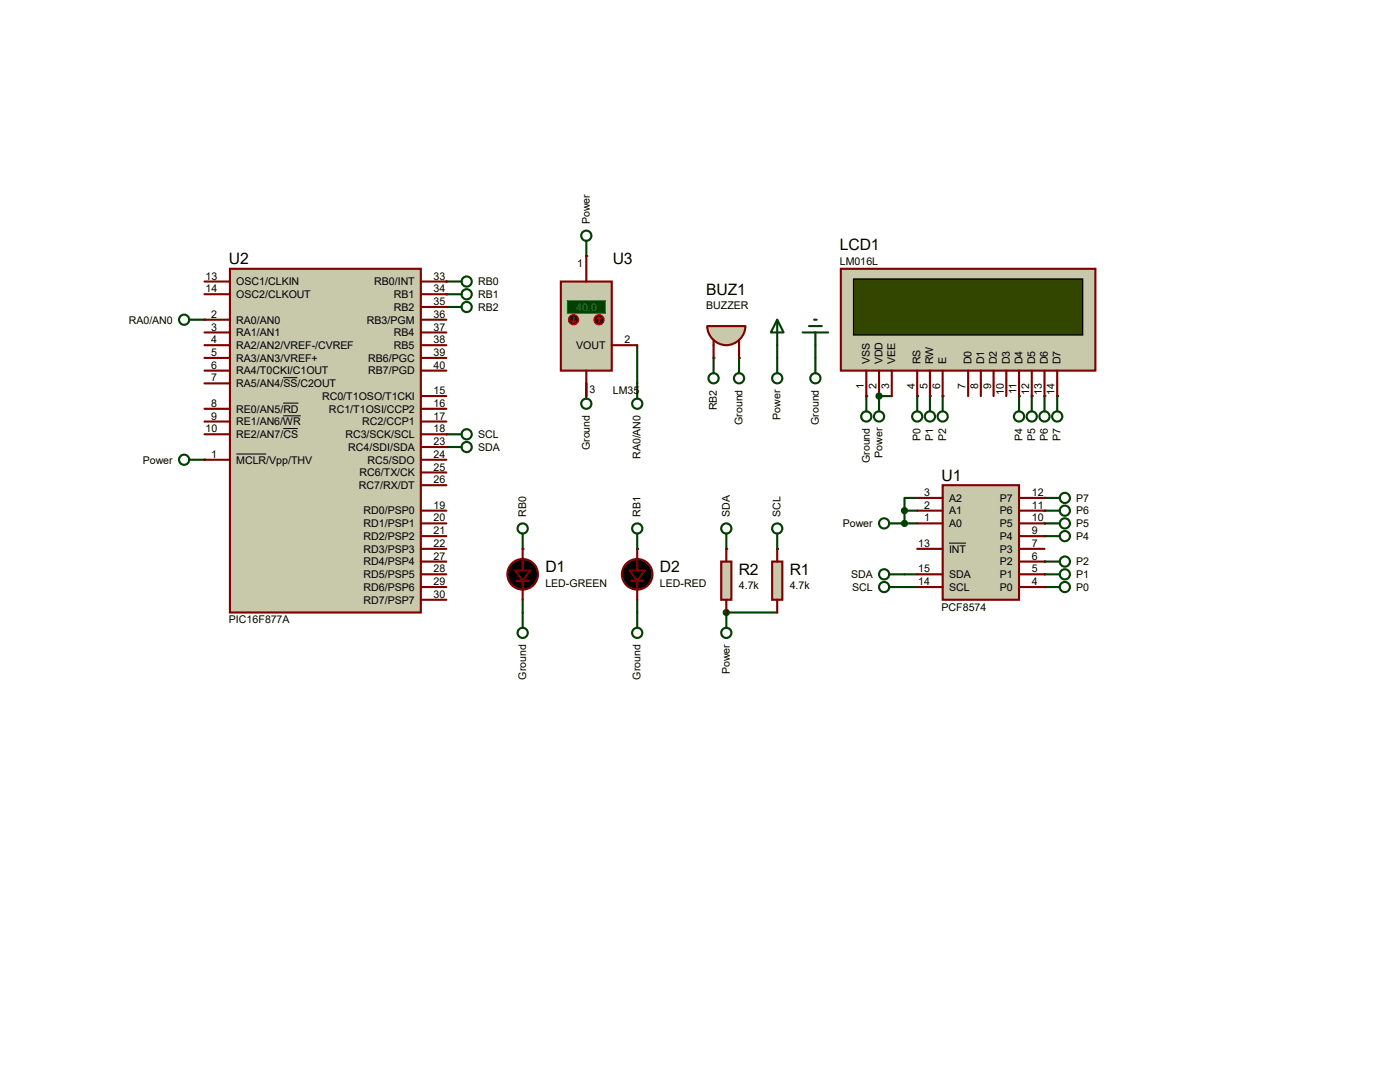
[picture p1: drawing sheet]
<svg xmlns="http://www.w3.org/2000/svg" width="279mm" height="216mm" viewBox="0 0 279 216" stroke-linecap="round" stroke-linejoin="round" font-family="sans-serif">
<path d="M155.1 68.9v2.5M162.7 68.9v2.5" fill="none" stroke="#004000" stroke-width=".42"/>
<g fill="#004000">
<circle cx="142.4" cy="71.4" r=".21"/>
<circle cx="147.5" cy="71.4" r=".21"/>
<circle cx="180.5" cy="104.4" r=".21"/>
</g>
<path d="M180.5 101.9v2.5" fill="none" stroke="#004000" stroke-width=".42"/>
<circle cx="144.9" cy="122.2" r=".21" fill="#004000"/>
<path d="M183 99.4h-2.5v2.5h2.5M180.5 104.4h2.5" fill="none" stroke="#004000" stroke-width=".42"/>
<g fill="#004000">
<circle cx="208.4" cy="117.1" r=".21"/>
<circle cx="208.4" cy="114.6" r=".21"/>
<circle cx="208.4" cy="112.1" r=".21"/>
<circle cx="208.4" cy="107" r=".21"/>
<circle cx="208.4" cy="104.4" r=".21"/>
<circle cx="208.4" cy="101.9" r=".21"/>
<circle cx="208.4" cy="99.4" r=".21"/>
<circle cx="211" cy="79" r=".21"/>
<circle cx="208.4" cy="79" r=".21"/>
<circle cx="205.9" cy="79" r=".21"/>
<circle cx="203.4" cy="79" r=".21"/>
<circle cx="188.1" cy="79" r=".21"/>
<circle cx="185.6" cy="79" r=".21"/>
<circle cx="183" cy="79" r=".21"/>
<circle cx="172.9" cy="79" r=".21"/>
</g>
<path d="M180.5 117.1h2.5M180.5 114.6h2.5M144.9 122.2h10.2" fill="none" stroke="#004000" stroke-width=".42"/>
<g fill="#004000">
<circle cx="155.1" cy="109.5" r=".21"/>
<circle cx="144.9" cy="109.5" r=".21"/>
<circle cx="144.9" cy="122.2" r=".21"/>
</g>
<path d="M117 76.5v2.5" fill="none" stroke="#004000" stroke-width=".42"/>
<circle cx="117" cy="51.1" r=".21" fill="#004000"/>
<path d="M127.2 68.9v7.6" fill="none" stroke="#004000" stroke-width=".42"/>
<circle cx="104.3" cy="109.5" r=".21" fill="#004000"/>
<path d="M175.4 79h2.6M104.3 119.7v2.5" fill="none" stroke="#004000" stroke-width=".42"/>
<g fill="#004000">
<circle cx="175.4" cy="79" r=".21"/>
<circle cx="127.2" cy="109.5" r=".21"/>
</g>
<path d="M127.2 119.7v2.5" fill="none" stroke="#004000" stroke-width=".42"/>
<g fill="#004000">
<circle cx="40.8" cy="63.8" r=".21"/>
<circle cx="89.1" cy="86.7" r=".21"/>
<circle cx="89.1" cy="61.3" r=".21"/>
<circle cx="89.1" cy="58.7" r=".21"/>
<circle cx="89.1" cy="56.2" r=".21"/>
<circle cx="89.1" cy="89.2" r=".21"/>
<circle cx="40.8" cy="91.7" r=".21"/>
</g>
<g fill="none" stroke="#004000" stroke-width=".42">
<path d="M117 48v3.1M117 76.5v3M142.4 71.4v3.1M147.5 71.4v3.1M155.1 63.8l1.3 2.5h-2.6zM155.1 63.8v5.1M155.1 71.4v3.1M160.2 66.3h5.1M161.5 65.1h2.5M162.5 63.8h.5M162.7 66.3v2.6M162.7 71.4v3.1"/>
<path d="M175.4 79v3.1M37.8 91.7h3"/>
<circle cx="117" cy="47" r="1.02"/>
<circle cx="142.4" cy="75.5" r="1.02"/>
<circle cx="147.5" cy="75.5" r="1.02"/>
<circle cx="155.1" cy="75.5" r="1.02"/>
<circle cx="162.7" cy="75.5" r="1.02"/>
<circle cx="36.7" cy="91.7" r="1.02"/>
<circle cx="117" cy="80.6" r="1.02"/>
<circle cx="175.4" cy="83.1" r="1.02"/>
</g>
<path d="M141.1 65.1h7.7a3.8 3.8 0 0 1-3.9 3.8 3.8 3.8 0 0 1-3.8-3.8z" fill="#c8c8aa" stroke="#800000" stroke-width=".42"/>
<path d="M142.4 67.9v3.5M147.5 67.9v3.5" fill="none" stroke="#800000" stroke-width=".42"/>
<g fill="none" stroke="#004000" stroke-width=".42">
<path d="M172.9 79v3.1M183 79v3.1M185.6 79v3.1M188.1 79v3.1M208.4 99.4h3.1M177.5 104.4h3M208.4 104.4h3.1M208.4 117.1h3.1M208.4 114.6h3.1M208.4 112.1h3.1M208.4 107h3.1M208.4 101.9h3.1"/>
<path d="M144.9 122.2v3.1"/>
<circle cx="172.9" cy="83.1" r="1.02"/>
<circle cx="183" cy="83.1" r="1.02"/>
<circle cx="185.6" cy="83.1" r="1.02"/>
<circle cx="188.1" cy="83.1" r="1.02"/>
<circle cx="212.5" cy="99.4" r="1.02"/>
<circle cx="176.4" cy="104.4" r="1.02"/>
<circle cx="212.5" cy="114.6" r="1.02"/>
<circle cx="212.5" cy="101.9" r="1.02"/>
<circle cx="212.5" cy="112.1" r="1.02"/>
<circle cx="212.5" cy="107" r="1.02"/>
<circle cx="212.5" cy="104.4" r="1.02"/>
<circle cx="212.5" cy="117.1" r="1.02"/>
<circle cx="144.9" cy="126.3" r="1.02"/>
</g>
<g fill="#004000" stroke="#004000" stroke-width=".42">
<circle cx="180.5" cy="104.4" r=".51"/>
<circle cx="180.5" cy="101.9" r=".51"/>
<circle cx="144.9" cy="122.2" r=".51"/>
</g>
<path d="M188.1 96.8h15.3v22.9h-15.3z" fill="#c8c8aa" stroke="#800000" stroke-width=".42"/>
<g fill="none" stroke="#800000" stroke-width=".42">
<path d="M183 99.4h5.1M203.4 99.4h5M183 117.1h5.1M183 114.6h5.1M183 109.5h5.1M183 104.4h5.1M183 101.9h5.1M203.4 117.1h5M203.4 114.6h5M203.4 109.5h5M203.4 104.4h5M203.4 101.9h5"/>
<path d="M203.4 112.1h5M203.4 107h5"/>
</g>
<path d="M189.4 108.4h3.4" fill="none" stroke="#000" stroke-width=".2"/>
<g fill="none" stroke="#004000" stroke-width=".42">
<path d="M203.4 79v3.1M205.9 79v3.1M208.4 79v3.1M211 79v3.1"/>
<circle cx="203.4" cy="83.1" r="1.02"/>
<circle cx="205.9" cy="83.1" r="1.02"/>
<circle cx="208.4" cy="83.1" r="1.02"/>
<circle cx="211" cy="83.1" r="1.02"/>
</g>
<path d="M167.8 53.6h50.8v20.4h-50.8z" fill="#c8c8aa" stroke="#800000" stroke-width=".42"/>
<path d="M170.3 55.7h45.8v11.1h-45.8z" fill="#324600" stroke="#000" stroke-width=".25"/>
<g fill="none" stroke="#800000" stroke-width=".42">
<path d="M172.9 74v5M175.4 74v5M178 74v5M183 74v5M185.6 74v5M188.1 74v5M193.2 74v5M195.7 74v5M198.3 74v5M200.8 74v5M203.4 74v5M205.9 74v5"/>
<path d="M208.4 74v5M211 74v5"/>
</g>
<g fill="none" stroke="#004000" stroke-width=".42">
<path d="M89.1 86.7h3M89.1 89.2h3M144.9 106.5v3M155.1 106.5v3M177.5 117.1h3M177.5 114.6h3"/>
<circle cx="93.1" cy="86.7" r="1.02"/>
<circle cx="93.1" cy="89.2" r="1.02"/>
<circle cx="144.9" cy="105.5" r="1.02"/>
<circle cx="155.1" cy="105.5" r="1.02"/>
<circle cx="176.4" cy="114.6" r="1.02"/>
<circle cx="176.4" cy="117.1" r="1.02"/>
</g>
<path d="M154.1 112.1h2v7.6h-2z" fill="#c8c8aa" stroke="#800000" stroke-width=".42"/>
<path d="M155.1 109.5v2.6M155.1 119.7v2.5" fill="none" stroke="#800000" stroke-width=".42"/>
<path d="M143.9 112.1h2.1v7.6h-2.1z" fill="#c8c8aa" stroke="#800000" stroke-width=".42"/>
<path d="M144.9 109.5v2.6M144.9 119.7v2.5" fill="none" stroke="#800000" stroke-width=".42"/>
<g fill="none" stroke="#004000" stroke-width=".42">
<path d="M37.8 63.8h3M127.2 76.5v3"/>
<circle cx="36.7" cy="63.8" r="1.02"/>
<circle cx="127.2" cy="80.6" r="1.02"/>
</g>
<path d="M111.9 56.2h10.2v17.8h-10.2z" fill="#c8c8aa" stroke="#800000" stroke-width=".42"/>
<path d="M113.2 60h7.6v2.5h-7.6z" fill="#004000" stroke="#0f0" stroke-width=".21"/>
<path d="M117 51.1v5.1M117 74v5M122.1 68.9h5.1" fill="none" stroke="#800000" stroke-width=".42"/>
<circle cx="119.5" cy="63.8" r="1.02" fill="#400000" stroke="#f00" stroke-width=".21"/>
<path d="M119.5 63.3l-.2 .2M119.5 63.3l.3 .2M119.5 63.3v1" fill="none" stroke="#f00" stroke-width=".21"/>
<circle cx="114.5" cy="63.8" r="1.02" fill="#400000" stroke="#f00" stroke-width=".21"/>
<path d="M114.2 64.1l.3 .2M114.5 63.3v1M114.7 64.1l-.2 .2" fill="none" stroke="#f00" stroke-width=".21"/>
<g fill="none" stroke="#004000" stroke-width=".42">
<path d="M89.1 56.2h3M89.1 58.7h3M89.1 61.3h3M104.3 106.5v3M127.2 106.5v3M104.3 122.2v3.1M127.2 122.2v3.1"/>
<circle cx="93.1" cy="58.7" r="1.02"/>
<circle cx="93.1" cy="56.2" r="1.02"/>
<circle cx="93.1" cy="61.3" r="1.02"/>
<circle cx="104.3" cy="105.5" r="1.02"/>
<circle cx="127.2" cy="105.5" r="1.02"/>
<circle cx="104.3" cy="126.3" r="1.02"/>
<circle cx="127.2" cy="126.3" r="1.02"/>
</g>
<g fill="#000" stroke="#800000" stroke-width=".42">
<circle cx="104.3" cy="114.6" r="3"/>
<circle cx="127.2" cy="114.6" r="3"/>
</g>
<path d="M103 115.9h2.6M125.9 115.9h2.5" fill="none" stroke="#800000" stroke-width=".38"/>
<path d="M104.3 109.5v4.3M104.3 115.9v3.8M127.2 109.5v4.3M127.2 115.9v3.8" fill="none" stroke="#800000" stroke-width=".42"/>
<path d="M102.8 113.8h3l-1.5 2.1zM125.6 113.8h3.1l-1.5 2.1z" fill="#000" stroke="#800000" stroke-width=".38"/>
<circle cx="175.4" cy="79" r=".51" fill="#004000" stroke="#004000" stroke-width=".42"/>
<path d="M45.9 53.6h38.1v68.6h-38.1z" fill="#c8c8aa" stroke="#800000" stroke-width=".42"/>
<g fill="none" stroke="#800000" stroke-width=".42">
<path d="M40.8 56.2h5.1M40.8 58.7h5.1M84 56.2h5.1M84 58.7h5.1M40.8 63.8h5.1M40.8 66.3h5.1M40.8 68.9h5.1M40.8 74h5.1M40.8 76.5h5.1M40.8 71.4h5.1M84 63.8h5.1M84 66.3h5.1"/>
<path d="M84 68.9h5.1M84 74h5.1M84 71.4h5.1M84 61.3h5.1M84 79h5.1M40.8 81.6h5.1M40.8 84.1h5.1M40.8 86.7h5.1M40.8 91.7h5.1M84 81.6h5.1M84 84.1h5.1M84 86.7h5.1"/>
<path d="M84 96.8h5.1M84 94.3h5.1M84 91.7h5.1M84 89.2h5.1M84 101.9h5.1M84 104.4h5.1M84 119.7h5.1M84 117.1h5.1M84 114.6h5.1M84 112.1h5.1M84 109.5h5.1M84 107h5.1"/>
</g>
<path d="M56.5 75.4h2.9M47.2 90.6h5.9M56.5 80.4h3.1M56.5 83h3.5M56.5 85.5h2.9" fill="none" stroke="#000" stroke-width=".2"/>
<g font-size="3.1">
<text x="45.7" y="52.7">U2</text>
<text x="122.3" y="52.7">U3</text>
<text x="167.6" y="49.9">LCD1</text>
<text x="140.9" y="58.8">BUZ1</text>
<text x="187.9" y="95.9">U1</text>
<text x="108.8" y="114.2">D1</text>
<text x="131.7" y="114.2">D2</text>
<text x="147.4" y="114.7">R2</text>
<text x="157.6" y="114.7">R1</text>
</g>
<g font-size="2.1">
<text x="117.7" y="44.7" transform="rotate(-90 117.7 44.7)">Power</text>
<text x="115.2" y="53.3">1</text>
<text x="167.6" y="52.8">LM016L</text>
<text x="41" y="55.8">13</text>
<text x="41" y="58.3">14</text>
<text x="47.2" y="56.9">OSC1/CLKIN</text>
<text x="47.2" y="59.5">OSC2/CLKOUT</text>
<text x="74.7" y="56.9">RB0/INT</text>
<text x="78.6" y="59.5">RB1</text>
<text x="86.5" y="58.3">34</text>
<text x="86.5" y="55.8">33</text>
<text x="95.4" y="56.9">RB0</text>
<text x="95.4" y="59.5">RB1</text>
<text x="25.7" y="64.6">RA0/AN0</text>
<text x="42.2" y="63.4">2</text>
<text x="42.2" y="66">3</text>
<text x="47.2" y="64.6">RA0/AN0</text>
<text x="73.2" y="64.6">RB3/PGM</text>
<text x="78.6" y="62">RB2</text>
<text x="86.5" y="66">37</text>
<text x="86.5" y="63.4">36</text>
<text x="86.5" y="60.9">35</text>
<text x="95.4" y="62">RB2</text>
<text x="140.9" y="61.7">BUZZER</text>
<text x="42.2" y="68.5">4</text>
<text x="42.2" y="71">5</text>
<text x="47.2" y="67.1">RA1/AN1</text>
<text x="47.2" y="69.6">RA2/AN2/VREF-/CVREF</text>
<text x="78.6" y="69.6">RB5</text>
<text x="78.6" y="67.1">RB4</text>
<text x="86.5" y="71">39</text>
<text x="86.5" y="68.5">38</text>
<text x="115" y="69.6">VOUT</text>
<text x="124.6" y="68.5">2</text>
<text x="42.2" y="73.6">6</text>
<text x="42.2" y="76.1">7</text>
<text x="47.2" y="74.7">RA4/T0CKI/C1OUT</text>
<text x="47.2" y="77.3">RA5/AN4/SS/C2OUT</text>
<text x="47.2" y="72.2">RA3/AN3/VREF+</text>
<text x="73.5" y="74.7">RB7/PGD</text>
<text x="73.5" y="72.2">RB6/PGC</text>
<text x="86.5" y="73.6">40</text>
<text x="172.4" y="77.7" transform="rotate(-90 172.4 77.7)">1</text>
<text x="173.6" y="72.7" transform="rotate(-90 173.6 72.7)">VSS</text>
<text x="174.9" y="77.7" transform="rotate(-90 174.9 77.7)">2</text>
<text x="176.1" y="72.7" transform="rotate(-90 176.1 72.7)">VDD</text>
<text x="177.5" y="77.7" transform="rotate(-90 177.5 77.7)">3</text>
<text x="178.6" y="72.7" transform="rotate(-90 178.6 72.7)">VEE</text>
<text x="182.5" y="77.7" transform="rotate(-90 182.5 77.7)">4</text>
<text x="183.7" y="72.7" transform="rotate(-90 183.7 72.7)">RS</text>
<text x="185.1" y="77.7" transform="rotate(-90 185.1 77.7)">5</text>
<text x="186.3" y="72.7" transform="rotate(-90 186.3 72.7)">RW</text>
<text x="187.6" y="77.7" transform="rotate(-90 187.6 77.7)">6</text>
<text x="188.8" y="72.7" transform="rotate(-90 188.8 72.7)">E</text>
<text x="192.7" y="77.7" transform="rotate(-90 192.7 77.7)">7</text>
<text x="193.9" y="72.7" transform="rotate(-90 193.9 72.7)">D0</text>
<text x="195.2" y="77.7" transform="rotate(-90 195.2 77.7)">8</text>
<text x="196.4" y="72.7" transform="rotate(-90 196.4 72.7)">D1</text>
<text x="197.8" y="77.7" transform="rotate(-90 197.8 77.7)">9</text>
<text x="199" y="72.7" transform="rotate(-90 199 72.7)">D2</text>
<text x="201.5" y="72.7" transform="rotate(-90 201.5 72.7)">D3</text>
<text x="204" y="72.7" transform="rotate(-90 204 72.7)">D4</text>
<text x="206.6" y="72.7" transform="rotate(-90 206.6 72.7)">D5</text>
<text x="209.1" y="72.7" transform="rotate(-90 209.1 72.7)">D6</text>
<text x="211.7" y="72.7" transform="rotate(-90 211.7 72.7)">D7</text>
<text x="42.2" y="81.2">8</text>
<text x="42.2" y="83.7">9</text>
<text x="47.2" y="82.3">RE0/AN5/RD</text>
<text x="64.3" y="79.8">RC0/T1OSO/T1CKI</text>
<text x="65.7" y="82.3">RC1/T1OSI/CCP2</text>
<text x="86.5" y="81.2">16</text>
<text x="86.5" y="83.7">17</text>
<text x="86.5" y="78.7">15</text>
<text x="117.6" y="78.4">3</text>
<text x="122.3" y="78.7">LM35</text>
<text x="143.1" y="81.9" transform="rotate(-90 143.1 81.9)">RB2</text>
<text x="155.8" y="83.7" transform="rotate(-90 155.8 83.7)">Power</text>
<text x="200.3" y="78.8" transform="rotate(-90 200.3 78.8)">10</text>
<text x="202.9" y="78.7" transform="rotate(-90 202.9 78.7)">11</text>
<text x="205.4" y="78.8" transform="rotate(-90 205.4 78.8)">12</text>
<text x="207.9" y="78.8" transform="rotate(-90 207.9 78.8)">13</text>
<text x="210.5" y="78.8" transform="rotate(-90 210.5 78.8)">14</text>
<text x="41" y="86.3">10</text>
<text x="47.2" y="84.9">RE1/AN6/WR</text>
<text x="47.2" y="87.4">RE2/AN7/CS</text>
<text x="68.9" y="87.4">RC3/SCK/SCL</text>
<text x="69.5" y="90">RC4/SDI/SDA</text>
<text x="72.3" y="84.9">RC2/CCP1</text>
<text x="86.5" y="86.3">18</text>
<text x="86.5" y="88.8">23</text>
<text x="95.4" y="87.4">SCL</text>
<text x="95.4" y="90">SDA</text>
<text x="117.7" y="89.9" transform="rotate(-90 117.7 89.9)">Ground</text>
<text x="148.2" y="84.8" transform="rotate(-90 148.2 84.8)">Ground</text>
<text x="163.4" y="84.8" transform="rotate(-90 163.4 84.8)">Ground</text>
<text x="183.7" y="88" transform="rotate(-90 183.7 88)">P0</text>
<text x="186.3" y="88" transform="rotate(-90 186.3 88)">P1</text>
<text x="188.8" y="88" transform="rotate(-90 188.8 88)">P2</text>
<text x="204" y="88" transform="rotate(-90 204 88)">P4</text>
<text x="206.6" y="88" transform="rotate(-90 206.6 88)">P5</text>
<text x="209.1" y="88" transform="rotate(-90 209.1 88)">P6</text>
<text x="211.7" y="88" transform="rotate(-90 211.7 88)">P7</text>
<text x="28.5" y="92.5">Power</text>
<text x="42.2" y="91.4">1</text>
<text x="47.2" y="92.5">MCLR/Vpp/THV</text>
<text x="71.8" y="95">RC6/TX/CK</text>
<text x="73.4" y="92.5">RC5/SDO</text>
<text x="86.5" y="93.9">25</text>
<text x="86.5" y="91.4">24</text>
<text x="127.8" y="91.6" transform="rotate(-90 127.8 91.6)">RA0/AN0</text>
<text x="173.6" y="92.4" transform="rotate(-90 173.6 92.4)">Ground</text>
<text x="176.1" y="91.4" transform="rotate(-90 176.1 91.4)">Power</text>
<text x="71.6" y="97.6">RC7/RX/DT</text>
<text x="86.5" y="101.5">19</text>
<text x="86.5" y="96.4">26</text>
<text x="184.4" y="101.5">2</text>
<text x="184.4" y="99">3</text>
<text x="189.4" y="100.1">A2</text>
<text x="199.5" y="100.1">P7</text>
<text x="205.9" y="101.5">11</text>
<text x="205.9" y="99">12</text>
<text x="214.8" y="100.1">P7</text>
<text x="72.6" y="102.7">RD0/PSP0</text>
<text x="72.6" y="105.2">RD1/PSP1</text>
<text x="72.6" y="107.7">RD2/PSP2</text>
<text x="86.5" y="104.1">20</text>
<text x="86.5" y="106.6">21</text>
<text x="105" y="103.2" transform="rotate(-90 105 103.2)">RB0</text>
<text x="127.8" y="103.2" transform="rotate(-90 127.8 103.2)">RB1</text>
<text x="145.6" y="103.2" transform="rotate(-90 145.6 103.2)">SDA</text>
<text x="155.8" y="103.2" transform="rotate(-90 155.8 103.2)">SCL</text>
<text x="168.2" y="105.2">Power</text>
<text x="184.4" y="104.1">1</text>
<text x="189.4" y="105.2">A0</text>
<text x="189.4" y="102.7">A1</text>
<text x="199.5" y="107.7">P4</text>
<text x="199.5" y="105.2">P5</text>
<text x="199.5" y="102.7">P6</text>
<text x="205.9" y="106.6">9</text>
<text x="205.9" y="104.1">10</text>
<text x="214.8" y="107.7">P4</text>
<text x="214.8" y="105.2">P5</text>
<text x="214.8" y="102.7">P6</text>
<text x="72.6" y="112.8">RD4/PSP4</text>
<text x="72.6" y="110.3">RD3/PSP3</text>
<text x="86.5" y="111.7">27</text>
<text x="86.5" y="109.1">22</text>
<text x="183.3" y="109.1">13</text>
<text x="189.4" y="110.3">INT</text>
<text x="199.5" y="112.8">P2</text>
<text x="199.5" y="110.3">P3</text>
<text x="205.9" y="111.7">6</text>
<text x="205.9" y="109.1">7</text>
<text x="214.8" y="112.8">P2</text>
<text x="72.6" y="117.9">RD6/PSP6</text>
<text x="72.6" y="115.4">RD5/PSP5</text>
<text x="86.5" y="119.3">30</text>
<text x="86.5" y="116.8">29</text>
<text x="86.5" y="114.2">28</text>
<text x="108.8" y="117.1">LED-GREEN</text>
<text x="131.7" y="117.1">LED-RED</text>
<text x="147.4" y="117.6">4.7k</text>
<text x="157.6" y="117.6">4.7k</text>
<text x="169.8" y="115.4">SDA</text>
<text x="170.1" y="117.9">SCL</text>
<text x="183.3" y="116.8">14</text>
<text x="183.3" y="114.2">15</text>
<text x="189.4" y="117.9">SCL</text>
<text x="189.4" y="115.4">SDA</text>
<text x="199.5" y="117.9">P0</text>
<text x="199.5" y="115.4">P1</text>
<text x="205.9" y="116.8">4</text>
<text x="205.9" y="114.2">5</text>
<text x="214.8" y="117.9">P0</text>
<text x="214.8" y="115.4">P1</text>
<text x="45.7" y="124.4">PIC16F877A</text>
<text x="72.6" y="120.4">RD7/PSP7</text>
<text x="187.9" y="121.8">PCF8574</text>
<text x="105" y="135.6" transform="rotate(-90 105 135.6)">Ground</text>
<text x="127.8" y="135.6" transform="rotate(-90 127.8 135.6)">Ground</text>
<text x="145.6" y="134.5" transform="rotate(-90 145.6 134.5)">Power</text>
</g>
<text font-size="2.1" fill="#0f0" x="115" y="62">40.0</text>
</svg>
